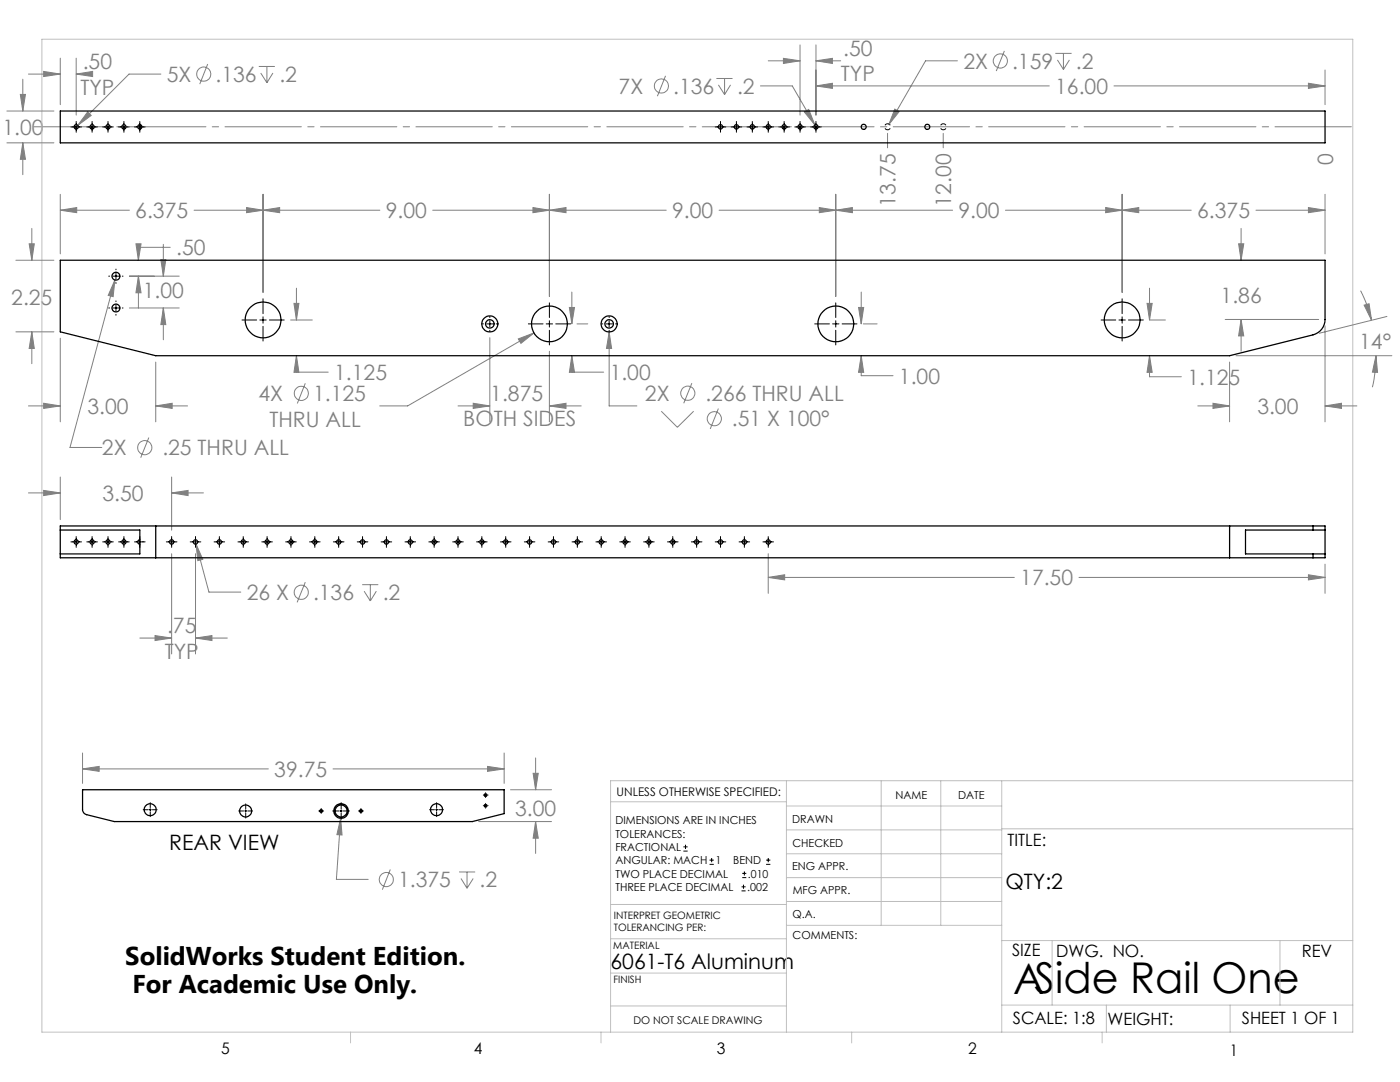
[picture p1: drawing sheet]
<svg xmlns="http://www.w3.org/2000/svg" width="279mm" height="216mm" viewBox="0 0 279 216" stroke-linecap="round" stroke-linejoin="round" font-family="sans-serif">
<g fill="none" stroke="#808080" stroke-width=".2">
<path d="M4.1 18.8h1l-.5 3.4zM4.6 15.8v6.4M5.7 14.8h6.3M8.7 14.3l3.3 .5-3.3 .5zM12 11.6v9.3M15.2 14.8l3.3-.5v1zM15.2 11.6v11.4M15.2 14.8h.8M32.1 14.8h-6.3l-10.3 10.2M41.5 12.8l-1.6 4M51.6 13.3h3.3M52 14.6l1.3 1.9"/>
<path d="M53.3 13.3v3.2M54.5 14.6l-1.2 1.9M132.8 15.1l-1.6 4.1M143 15.7h3.2M143.4 16.9l1.2 2M144.6 15.7v3.2M145.8 16.9l-1.2 2M151.8 17.1h6.3l4.5 7.8M153.3 12.1h6.4M156.4 11.6l3.3 .5-3.3 .6zM159.7 9v14M162.8 17.1l3.3-.5v1z"/>
<path d="M162.8 12.1l3.3-.5v1.1zM162.8 9v14M162.8 17.1h46.6M162.8 12.1h5M191.1 12.1h-6.4l-7.3 12.8M200.4 10.2l-1.6 4M210.6 10.7h3.3M211 12l1.2 1.9M212.2 10.7v3.2M213.4 12l-1.2 1.9M222.3 17.1h42.1M261.1 16.6l3.3 .5-3.3 .5z"/>
<path d="M264.4 14v6.9M1.4 22.2h9.4M1.4 28.5h9.4M4.6 28.5l.5 3.3h-1zM4.6 28.5v6.4M12 38.8v11.9M17.5 22.3l.7 .7-2.7 2zM52.5 38.8v19.5M109.6 38.8v20.4M160.5 22.3l.9-.5 1.2 3.1zM166.8 38.8v20.4M177.1 26.6v2.9"/>
<path d="M178.6 21.8l.9 .5-2.1 2.6zM188.2 26.6v2.9M223.9 38.8v19.5M264.4 38.8v11.9M3.2 51.9h7.6M5.8 48.6h1l-.5 3.3zM6.3 45.6v6.3M12 41.9l3.3-.5v1zM12 41.9h13.8M22.9 55.9l-.3 3.3-1-.3zM22.9 55.9l-8.9 33.4h6.3M25.8 55.1h10"/>
<path d="M27.1 48.6h1.1l-.6 3.3zM27.6 55.1l.6 3.3h-1.1zM27.6 55.1v6.4M32.1 51.8h1l-.5 3.3zM32.6 48.8v6.3M34 49.4h-6.4v2.5M38.7 41.9h37.1M49.2 41.4l3.3 .5-3.3 .5zM52.5 41.9l3.3-.5v1zM59.2 57.5v6.4M86.4 41.9h46.6M106.4 41.4l3.2 .5-3.2 .5z"/>
<path d="M109.6 41.9l3.4-.5v1zM114.1 58.3v6.3M143.5 41.9h46.6M163.5 41.4l3.3 .5-3.3 .5zM166.8 41.9l3.3-.5v1zM171.9 58.3v6.3M200.7 41.9h37M220.7 41.4l3.2 .5-3.2 .5zM223.9 41.9l3.4-.5v1zM229.4 57.5v6.4M247.2 48.6h1l-.5 3.3zM247.7 45.6v6.3"/>
<path d="M250.6 41.9h13.8M261.1 41.4l3.3 .5-3.3 .5zM271.5 58a27 27 0 0 1 2.2 5.9M3.2 66.2h7.6M6.3 66.2l.5 3.3h-1zM6.3 66.2v6.4M12 67.5v16.7M25.8 61.5h10M31.1 72.2v12M32.6 61.5l.5 3.3h-1zM32.6 61.5v6.3M58 63.9h4.3"/>
<path d="M58.7 60.5h1l-.5 3.4zM59.2 71l.5 3.3h-1zM59.2 71v3.3h6.3M60.9 76.5l-1.6 4M97.8 67.4v16.8M103.4 67.6l3.2-1.2-2.6 2.1zM106.6 66.4l-25.2 14.6h-5.6M109.6 70.1v14.1M113.6 61.3h1.1l-.6 3.3zM114.1 71l.6 3.3h-1.1zM114.1 71v3.3h6.4M115.1 64.6h2.2"/>
<path d="M121.6 66.3l.5 3.2h-1.1zM121.6 66.3v14.7h5.5M138.1 76.4l-1.6 4.1M171.3 61.3h1.1l-.5 3.3zM171.9 71l.5 3.3h-1.1zM171.9 71v4h6.3M172.3 64.6h2.7M228.9 60.5h1l-.5 3.4zM229.4 71l.5 3.3h-1zM229.4 71v4.2h6.4M229.4 63.9h3.2M244.5 63.7h18.7"/>
<path d="M245.4 72.2v12M246.7 71h31.1M247.7 63.7l.5 3.3h-1zM247.7 63.7v6.4M264.4 65v19.2M272.2 60.9l1-.3 .5 3.3zM274.6 71l.3 3.3h-1zM274.6 71a27.9 27.9 0 0 1-.7 6.3M276.8 63.1l-13.5 3.4M5.7 81h6.3M5.7 98.4h6.3M8.7 80.5l3.3 .5-3.3 .5z"/>
<path d="M8.7 97.9l3.3 .5-3.3 .5zM12 95.2v8.5M29.7 87.3l-1.6 4M31.1 81l3.3-.5v1zM31.1 81h6.3M34.3 98.4l3.2-.5v1zM34.3 95.2v10.6M34.3 98.4h6.3M91.4 81h6.4M94.4 80.5l3.4 .5-3.4 .5zM109.6 81l3.4-.5v1zM109.6 81h6.4"/>
<path d="M132 82.1l3.2 3.2 3.2-3.2M143.4 81.5l-1.7 4.1M239 81h6.4M242.1 80.5l3.3 .5-3.3 .5zM264.4 81l3.3-.5v1zM264.4 81h6.4M34.3 110.5v20M39 110.5v20M39.1 108.5l1.4 3.1-1 .3zM39.1 108.5l2.6 9.6h6.3M60.9 116.2l-1.6 4M72.3 116.7h3.2"/>
<path d="M72.7 118l1.2 1.9M73.9 116.7v3.2M75.1 118l-1.2 1.9M153.3 115.2l3.3-.5v1zM153.3 110.5v7.9M153.3 115.2h49.1M215.3 115.2h49.1M261.1 114.7l3.3 .5-3.3 .5zM264.4 112.6v5.8M27.9 127.3h6.4M30.9 126.8l3.4 .5-3.4 .5zM39 127.3l3.3-.5v1z"/>
<path d="M39 127.3h6.4M16.5 153.4l3.3-.5v1zM16.5 150.2v6.1M16.5 153.4h37.1M66.5 153.4h34.1M97.3 152.9l3.3 .5-3.3 .5zM100.6 150.2v6.1M101.9 157.6h8.2M106.4 154.3h1l-.5 3.3zM106.9 151.2v6.4M68 163.3l.3 3.3-1.1-.1zM68 163.3l-.9 12.2h6.4"/>
<path d="M77.9 173.5l-1.6 4M91.6 174h3.2M92 175.3l1.2 1.9M93.2 174v3.2M94.4 175.3l-1.2 1.9M95.5 163.9h14.6M106.9 163.9l.5 3.4h-1zM106.9 163.9v6.4"/>
<circle cx="40.7" cy="14.8" r="1.41"/>
<circle cx="132" cy="17.2" r="1.41"/>
<circle cx="199.6" cy="12.2" r="1.42"/>
<circle cx="60.1" cy="78.5" r="1.42"/>
<circle cx="137.3" cy="78.5" r="1.41"/>
<circle cx="28.9" cy="89.3" r="1.41"/>
<circle cx="142.6" cy="83.5" r="1.41"/>
<circle cx="60.1" cy="118.2" r="1.4"/>
<circle cx="77.1" cy="175.5" r="1.4"/>
</g>
<g fill="none" stroke="#000" stroke-width=".2">
<path d="M14.1 25.3h2.2M15.2 24.2v2.2M17.3 25.3h2.1M18.4 24.2v2.2M20.5 25.3h2.1M21.6 24.2v2.2M23.7 25.3h2.1M24.7 24.2v2.2M26.8 25.3h2.2M27.9 24.2v2.2M142.7 25.3h2.2M143.8 24.2v2.2"/>
<path d="M145.9 25.3h2.1M147 24.2v2.2M149.1 25.3h2.1M150.1 24.2v2.2M152.3 25.3h2.1M153.3 24.2v2.2M155.4 25.3h2.2M156.5 24.2v2.2M158.6 25.3h2.1M159.7 24.2v2.2M161.8 25.3h2.1M162.8 24.2v2.2"/>
<path d="M21.7 55.1h.2M22.5 55.1h1.3M23.1 53.7v.1M23.1 54.5v1.2M23.1 56.4v.2M24.4 55.1h.2M52.5 59.6v3M223.9 59.6v3M21.7 61.5h.2M22.5 61.5h1.3M23.1 60v.2M23.1 60.8v1.3"/>
<path d="M23.1 62.7v.2M24.4 61.5h.2M48.3 63.9h2.9M51.9 63.9h1.2M52.5 63.2v1.3M52.5 65.1v3M53.8 63.9h2.9M96.3 64.6h.2M97.1 64.6h1.3M97.8 63.1v.3M97.8 64v1.3M97.8 65.9v.2"/>
<path d="M99 64.6h.2M105.4 64.6h3M109 64.6h1.3M109.6 60.4v3M109.6 64v1.3M109.6 65.9v2.9M110.9 64.6h3M120.1 64.6h.2M120.9 64.6h1.3M121.6 63.1v.3M121.6 64v1.3M121.6 65.9v.2"/>
<path d="M122.8 64.6h.2M162.6 64.6h2.9M166.2 64.6h1.2M166.8 60.4v3M166.8 64v1.3M166.8 65.9v2.9M168.1 64.6h2.9M219.7 63.9h3M223.3 63.9h1.3M223.9 63.2v1.3M223.9 65.1v3M225.2 63.9h3"/>
<path d="M14.1 108.1h2.2M15.2 107.1v2.1M17.3 108.1h2.1M18.4 107.1v2.1M20.5 108.1h2.1M21.6 107.1v2.1M23.7 108.1h2.1M24.7 107.1v2.1M26.8 108.1h2.2M27.9 107.1v2.1M33.2 108.1h2.1M34.3 107.1v2.1"/>
<path d="M38 108.1h2.1M39 107.1v2.1M42.7 108.1h2.1M43.8 107.1v2.1M47.5 108.1h2.1M48.5 107.1v2.1M52.2 108.1h2.2M53.3 107.1v2.1M57 108.1h2.1M58.1 107.1v2.1M61.8 108.1h2.1M62.8 107.1v2.1"/>
<path d="M66.5 108.1h2.2M67.6 107.1v2.1M71.3 108.1h2.1M72.4 107.1v2.1M76.1 108.1h2.1M77.1 107.1v2.1M80.8 108.1h2.1M81.9 107.1v2.1M85.6 108.1h2.1M86.6 107.1v2.1M90.3 108.1h2.2M91.4 107.1v2.1"/>
<path d="M95.1 108.1h2.1M96.2 107.1v2.1M99.9 108.1h2.1M100.9 107.1v2.1M104.6 108.1h2.2M105.7 107.1v2.1M109.4 108.1h2.1M110.5 107.1v2.1M114.2 108.1h2.1M115.2 107.1v2.1M118.9 108.1h2.1M120 107.1v2.1"/>
<path d="M123.7 108.1h2.1M124.7 107.1v2.1M128.4 108.1h2.2M129.5 107.1v2.1M133.2 108.1h2.1M134.3 107.1v2.1M138 108.1h2.1M139 107.1v2.1M142.7 108.1h2.2M143.8 107.1v2.1M147.5 108.1h2.1M148.6 107.1v2.1"/>
<path d="M152.3 108.1h2.1M153.3 107.1v2.1M96.4 158.6h.1M96.7 158.6h.4M96.9 158.2h.1M96.9 158.4v.5M96.9 159.1h.1M97.3 158.6h.1M28.6 161.6h1M29.8 161.6h.4M30 160.2v.9M30 161.4v.4"/>
<path d="M30 162v.9M30.4 161.6h1M47.6 161.8h1M48.8 161.8h.4M49 160.4v1M49 161.6v.4M49 162.2v1M49.5 161.8h.9M63.6 161.8h.1M63.9 161.8h.4M64.1 161.3v.1M64.1 161.6v.4"/>
<path d="M64.1 162.2v.1M64.5 161.8h.1M66.4 161.8h1.3M67.9 161.8h.4M68.1 160.2v1.2M68.1 161.6v.4M68.1 162.2v1.3M68.5 161.8h1.2M71.5 161.8h.1M71.8 161.8h.4M72 161.3v.1M72 161.6v.4"/>
<path d="M72 162.2v.1M72.5 161.8h.1M85.7 161.6h1M86.9 161.6h.4M87.1 160.2v.9M87.1 161.4v.4M87.1 162v.9M87.6 161.6h.9M96.4 160.8h.1M96.7 160.8h.4M96.9 160.3h.1M96.9 160.5v.5"/>
<path d="M96.9 161.2v.1M97.3 160.8h.1M136.4 169.8h.8M136.4 169h.8M136.8 168.6v.8M141.6 172.5h.9M141.6 171.6h.9M142 171.2v.8M148 177.8h.8M148 177h.8M148.1 175.1h.8M148.1 174.3h.8"/>
<path d="M148.4 176.5v.8M148.6 173.9v.8M152.9 172.5h.8M152.9 171.6h.8M153.3 171.2v.8"/>
</g>
<path d="M177.1 25.9a.6 .6 0 0 1-.5-.9 .6 .6 0 0 1 1-.1 .6 .6 0 0 1-.3 1h-.2M188.3 25.9a.6 .6 0 0 1-.6-.9 .6 .6 0 0 1 1-.1 .6 .6 0 0 1-.3 1h-.1" fill="none" stroke="#000" stroke-width=".2" stroke-dasharray="1.3 .6" stroke-dashoffset=".6" stroke-linecap="butt"/>
<path d="M270.8 25.3h-265.1" fill="none" stroke="#808080" stroke-width=".2" stroke-dasharray="15.2 1.3 1.3 1.3" stroke-dashoffset="-1.1"/>
<g fill="none" stroke="#c0c0c0" stroke-width=".2">
<path d="M8.4 7.8h261.6v198.2h-261.6zM121.8 160h35.2M157 155.8v50.2M175.9 155.8v28.8M187.7 155.8v28.8M199.9 155.8v50.2M270 155.8h-148.2v50.2M157 170.4h42.9M157 165.6h42.9M157 160.8h42.9M157 175.1h42.9M157 179.9h42.9"/>
<path d="M199.9 165.4h70.1M121.8 194.2h35.2M121.8 187.3h35.2M121.8 180.5h35.2M157 184.6h42.9M199.9 187.7h70.1M210 187.7v12.9M255.4 187.7v12.9M70 206v2.1M119.9 206v2.1M121.8 200.7h35.2M170 206v2.1"/>
<path d="M199.9 200.6h70.1M220 206v2.1M220.8 200.6v5.4M245.5 200.6v5.4"/>
</g>
<path d="M31.1 81l3.3-.5v1zM8.7 80.5l3.3 .5-3.3 .5zM171.3 61.3h1.1l-.5 3.3zM171.9 71l.5 3.3h-1.1zM113.6 61.3h1.1l-.6 3.3zM114.1 71l.6 3.3h-1.1zM58.7 60.5h1l-.5 3.4zM59.2 71l.5 3.3h-1zM228.9 60.5h1l-.5 3.4zM229.4 71l.5 3.3h-1zM121.6 66.3l-.6 3.2h1.1zM22.9 55.9l-1.3 3 1 .3zM103.4 67.6l.6 .9 2.6-2.1zM94.4 80.5l3.4 .5-3.4 .5zM109.6 81l3.4-.5v1zM32.1 51.8h1l-.5 3.3zM32.6 61.5l.5 3.3h-1zM27.6 55.1l.6 3.3h-1.1zM27.1 48.6h1.1l-.6 3.3zM52.5 41.9l3.3-.5v1zM106.4 41.4l3.2 .5-3.2 .5zM163.5 41.4l3.3 .5-3.3 .5zM109.6 41.9l3.4-.5v1zM220.7 41.4l3.2 .5-3.2 .5zM166.8 41.9l3.3-.5v1zM223.9 41.9l3.4-.5v1zM261.1 41.4l3.3 .5-3.3 .5zM49.2 41.4l3.3 .5-3.3 .5zM12 41.9l3.3-.5v1zM242.1 80.5l3.3 .5-3.3 .5zM264.4 81l3.3-.5v1zM247.7 63.7l.5 3.3h-1zM247.2 48.6h1l-.5 3.3zM274.6 71l.3 3.3h-1zM272.2 60.9l1-.3 .5 3.3zM5.8 48.6h1l-.5 3.3zM6.3 66.2l.5 3.3h-1zM68 163.3l-.8 3.2 1.1 .1zM16.5 153.4l3.3-.5v1zM97.3 152.9l3.3 .5-3.3 .5zM106.9 163.9l.5 3.4h-1zM106.4 154.3h1l-.5 3.3zM15.2 14.8l3.3-.5v1zM8.7 14.3l3.3 .5-3.3 .5zM17.5 22.3l-2 2.7 2.7-2zM162.8 17.1l3.3-.5v1zM261.1 16.6l3.3 .5-3.3 .5zM162.8 12.1l3.3-.5v1.1zM156.4 11.6l3.3 .5-3.3 .6zM160.5 22.3l2.1 2.6-1.2-3.1zM4.1 18.8h1l-.5 3.4zM4.6 28.5l.5 3.3h-1zM178.6 21.8l-1.2 3.1 2.1-2.6zM39 127.3l3.3-.5v1zM30.9 126.8l3.4 .5-3.4 .5zM8.7 97.9l3.3 .5-3.3 .5zM34.3 98.4l3.2-.5v1zM39.1 108.5l.4 3.4 1-.3zM153.3 115.2l3.3-.5v1zM261.1 114.7l3.3 .5-3.3 .5z" fill="#808080"/>
<g fill="none" stroke="#000" stroke-width=".25">
<path d="M12 22.2h252.4v6.3h-252.4zM27.9 24.9v.9M12 51.9h252.4v11.8a3.2 3.2 0 0 1-2.4 3.1l-16.6 4.2h-214.3l-19.1-4.8zM12 105.8h15.9v4.7h-15.9M27.9 107.7a.44 .44 0 0 0-.4 .4 .44 .44 0 0 0 .4 .5M31.1 105v6.3M245.4 105v6.3M262 110.5h2.4M262 105h2.4v6.3h-2.4M262 105.8h2.4M262 105h-250v6.3h250M262 105.8h-13.4v4.7h13.4"/>
<path d="M262 105v.8M262 110.5v.8M16.5 157.6h84.1v4.7l-6.3 1.6h-71.5l-5.5-1.3a1.05 1.05 0 0 1-.8-1.1z"/>
<circle cx="15.2" cy="25.3" r=".43"/>
<circle cx="18.4" cy="25.3" r=".43"/>
<circle cx="21.5" cy="25.3" r=".43"/>
<circle cx="24.7" cy="25.3" r=".43"/>
<circle cx="27.9" cy="25.3" r=".43"/>
<circle cx="143.8" cy="25.3" r=".43"/>
<circle cx="147" cy="25.3" r=".43"/>
<circle cx="150.1" cy="25.3" r=".43"/>
<circle cx="153.3" cy="25.3" r=".43"/>
<circle cx="156.5" cy="25.3" r=".43"/>
<circle cx="159.7" cy="25.3" r=".43"/>
<circle cx="162.8" cy="25.3" r=".43"/>
<circle cx="172.4" cy="25.3" r=".51"/>
<circle cx="185.1" cy="25.3" r=".51"/>
<circle cx="23.1" cy="55.1" r=".79"/>
<circle cx="23.1" cy="61.5" r=".79"/>
<circle cx="52.5" cy="63.8" r="3.6"/>
<circle cx="97.8" cy="64.6" r=".85"/>
<circle cx="97.8" cy="64.6" r="1.62"/>
<circle cx="109.7" cy="64.6" r="3.6"/>
<circle cx="121.6" cy="64.6" r=".85"/>
<circle cx="121.6" cy="64.6" r="1.62"/>
<circle cx="166.8" cy="64.6" r="3.6"/>
<circle cx="224" cy="63.8" r="3.6"/>
<circle cx="15.2" cy="108.1" r=".43"/>
<circle cx="18.4" cy="108.1" r=".43"/>
<circle cx="21.5" cy="108.1" r=".43"/>
<circle cx="24.7" cy="108.1" r=".43"/>
<circle cx="34.2" cy="108.1" r=".43"/>
<circle cx="39" cy="108.1" r=".43"/>
<circle cx="43.8" cy="108.1" r=".43"/>
<circle cx="48.5" cy="108.1" r=".43"/>
<circle cx="53.3" cy="108.1" r=".43"/>
<circle cx="58.1" cy="108.1" r=".43"/>
<circle cx="62.8" cy="108.1" r=".43"/>
<circle cx="67.6" cy="108.1" r=".43"/>
<circle cx="72.3" cy="108.1" r=".43"/>
<circle cx="77.1" cy="108.1" r=".43"/>
<circle cx="81.9" cy="108.1" r=".43"/>
<circle cx="86.6" cy="108.1" r=".43"/>
<circle cx="91.4" cy="108.1" r=".43"/>
<circle cx="96.2" cy="108.1" r=".43"/>
<circle cx="100.9" cy="108.1" r=".43"/>
<circle cx="105.7" cy="108.1" r=".43"/>
<circle cx="110.4" cy="108.1" r=".43"/>
<circle cx="115.2" cy="108.1" r=".43"/>
<circle cx="120" cy="108.1" r=".43"/>
<circle cx="124.7" cy="108.1" r=".43"/>
<circle cx="129.5" cy="108.1" r=".43"/>
<circle cx="134.3" cy="108.1" r=".43"/>
<circle cx="139" cy="108.1" r=".43"/>
<circle cx="143.8" cy="108.1" r=".43"/>
<circle cx="148.5" cy="108.1" r=".43"/>
<circle cx="153.3" cy="108.1" r=".43"/>
<circle cx="96.9" cy="158.7" r=".26"/>
<circle cx="30" cy="161.6" r="1.18"/>
<circle cx="49" cy="161.8" r="1.18"/>
<circle cx="64.1" cy="161.8" r=".28"/>
<circle cx="68.1" cy="161.8" r="1.18"/>
<circle cx="68.1" cy="161.8" r="1.46"/>
<circle cx="72" cy="161.8" r=".28"/>
<circle cx="87.1" cy="161.6" r="1.18"/>
<circle cx="96.9" cy="160.8" r=".26"/>
</g>
<text font-size="8.5" x="202.2" y="198.3">ASide Rail One</text>
<g font-size="5.1">
<text x="25" y="192.5">SolidWorks Student Edition.</text>
<text x="26.4" y="198.1">For Academic Use Only.</text>
</g>
<g font-size="4.2" fill="#808080">
<text x="168.3" y="11.2">.50</text>
<text x="16.5" y="13.8">.50</text>
<text x="33.3" y="16.3">5X</text>
<text x="43" y="16.3">.136</text>
<text x="55.8" y="16.3">.2</text>
<text x="167.8" y="16.2">TYP</text>
<text x="192.3" y="13.7">2X</text>
<text x="202" y="13.7">.159</text>
<text x="214.7" y="13.7">.2</text>
<text x="16" y="18.9">TYP</text>
<text x="123.5" y="18.7">7X</text>
<text x="134.3" y="18.7">.136</text>
<text x="147.1" y="18.7">.2</text>
<text x="210.6" y="18.7">16.00</text>
<text x=".5" y="26.9">1.00</text>
<text x="266.1" y="33" transform="rotate(-90 266.1 33)">0</text>
<text x="178.7" y="41.2" transform="rotate(-90 178.7 41.2)">13.75</text>
<text x="189.9" y="41.2" transform="rotate(-90 189.9 41.2)">12.00</text>
<text x="27" y="43.5">6.375</text>
<text x="77" y="43.5">9.00</text>
<text x="134.1" y="43.5">9.00</text>
<text x="191.3" y="43.5">9.00</text>
<text x="238.9" y="43.5">6.375</text>
<text x="35.2" y="50.9">.50</text>
<text x="28.5" y="59.4">1.00</text>
<text x="2.2" y="60.8">2.25</text>
<text x="243.6" y="60.5">1.86</text>
<text x="271.3" y="69.6">14°</text>
<text x="66.7" y="75.9">1.125</text>
<text x="121.7" y="75.9">1.00</text>
<text x="179.4" y="76.5">1.00</text>
<text x="237" y="76.8">1.125</text>
<text x="17.5" y="82.6">3.00</text>
<text x="51.6" y="80">4X</text>
<text x="62.5" y="80">1.125</text>
<text x="97.9" y="80">1.875</text>
<text x="128.7" y="80">2X</text>
<text x="140.8" y="80">.266 THRU ALL</text>
<text x="250.9" y="82.6">3.00</text>
<text x="53.8" y="85.1">THRU ALL</text>
<text x="92.4" y="85.1">BOTH SIDES</text>
<text x="146.1" y="85.1">.51 X 100°</text>
<text x="20.3" y="90.9">2X</text>
<text x="32.4" y="90.9">.25 THRU ALL</text>
<text x="20.4" y="100">3.50</text>
<text x="49.2" y="119.7">26 X</text>
<text x="62.5" y="119.7">.136</text>
<text x="76.4" y="119.7">.2</text>
<text x="203.6" y="116.8">17.50</text>
<text x="32.9" y="131.4">TYP</text>
<text x="33.3" y="126.4">.75</text>
<text x="54.7" y="155">39.75</text>
<text x="102.8" y="162.8">3.00</text>
<text x="79.4" y="177">1.375</text>
<text x="95.7" y="177">.2</text>
</g>
<g font-size="4.2">
<text x="33.8" y="169.6">REAR VIEW</text>
<text x="200.6" y="177.5">QTY:2</text>
<text x="121.8" y="193.3">6061-T6 Aluminum</text>
</g>
<g font-size="3.4">
<text x="201.1" y="168.8">TITLE:</text>
<text x="202" y="190.8">SIZE</text>
<text x="210.8" y="190.9">DWG. NO.</text>
<text x="259.8" y="191">REV</text>
<text x="202.1" y="204.4">SCALE: 1:8</text>
<text x="221" y="204.5">WEIGHT:</text>
<text x="247.8" y="204.4">SHEET 1 OF 1</text>
</g>
<g font-size="3.2">
<text x="44.2" y="210.4">5</text>
<text x="94.6" y="210.3">4</text>
<text x="143.1" y="210.4">3</text>
<text x="193.2" y="210.3">2</text>
<text x="245.4" y="210.6">1</text>
</g>
<text font-size="2.4" x="123.1" y="158.9">UNLESS OTHERWISE SPECIFIED:</text>
<g font-size="2.2">
<text x="178.7" y="159.4">NAME</text>
<text x="191.2" y="159.4">DATE</text>
<text x="122.8" y="164.5">DIMENSIONS ARE IN INCHES</text>
<text x="122.8" y="167.1">TOLERANCES:</text>
<text x="158.1" y="164.2">DRAWN</text>
<text x="122.8" y="169.8">FRACTIONAL</text>
<text x="122.8" y="172.5">ANGULAR: MACH</text>
<text x="142.8" y="172.5">1</text>
<text x="146.3" y="172.5">BEND</text>
<text x="158.1" y="173.7">ENG APPR.</text>
<text x="158.2" y="169.1">CHECKED</text>
<text x="122.8" y="177.8">THREE PLACE DECIMAL</text>
<text x="122.8" y="175.1">TWO PLACE DECIMAL</text>
<text x="149.1" y="177.8">.002</text>
<text x="149.3" y="175.1">.010</text>
<text x="158.2" y="178.4">MFG APPR.</text>
<text x="158.2" y="183.2">Q.A.</text>
<text x="158.2" y="187.4">COMMENTS:</text>
</g>
<text font-size="2.1" x="126.4" y="204.3">DO NOT SCALE DRAWING</text>
<g font-size="2">
<text x="122.5" y="183.3">INTERPRET GEOMETRIC</text>
<text x="122.5" y="185.9">TOLERANCING PER:</text>
<text x="122.4" y="189.4">MATERIAL</text>
<text x="122.4" y="196.2">FINISH</text>
</g>
</svg>
